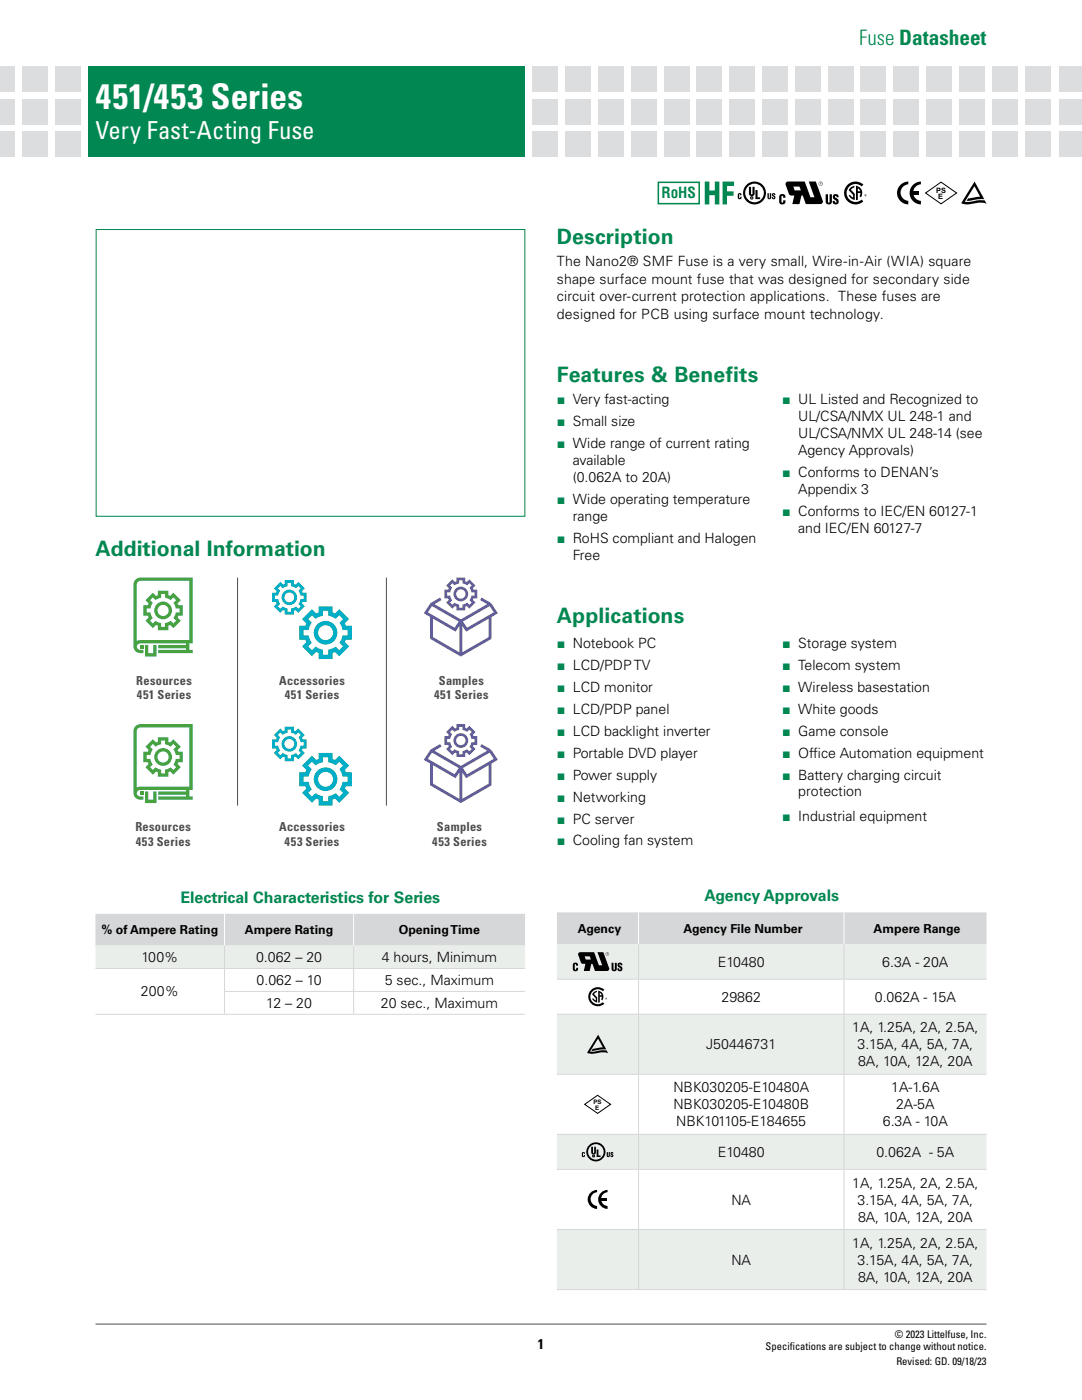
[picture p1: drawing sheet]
<svg xmlns="http://www.w3.org/2000/svg" width="216mm" height="279mm" viewBox="0 0 216 279" stroke-linecap="round" stroke-linejoin="round" font-family="sans-serif">
<path d="M19 264.2h177.8" fill="none" stroke="#4d4d4f" stroke-width=".2"/>
<path d="M17.6 13.2h87.2v18.1h-87.2z" fill="#008752"/>
<g fill="#dcddde">
<path d="M11.1 13.2h5v5h-5z"/>
<path d="M11.1 19.8h5v5h-5z"/>
<path d="M11.1 26.3h5v5h-5z"/>
<path d="M4.5 13.2h5v5h-5z"/>
<path d="M4.5 19.8h5v5h-5z"/>
<path d="M4.5 26.3h5v5h-5z"/>
<path d="M-.1 13.2h3.1v5h-3.1z"/>
<path d="M-.1 19.8h3.1v5h-3.1z"/>
<path d="M-.1 26.3h3.1v5h-3.1z"/>
<path d="M204.5 13.2h5.1v5h-5.1z"/>
<path d="M204.5 19.8h5.1v5h-5.1z"/>
<path d="M204.5 26.3h5.1v5h-5.1z"/>
<path d="M106.3 13.2h5v5h-5z"/>
<path d="M106.3 19.8h5v5h-5z"/>
<path d="M106.3 26.3h5v5h-5z"/>
<path d="M112.9 13.2h5v5h-5z"/>
<path d="M112.9 19.8h5v5h-5z"/>
<path d="M112.9 26.3h5v5h-5z"/>
<path d="M119.4 13.2h5v5h-5z"/>
<path d="M119.4 19.8h5v5h-5z"/>
<path d="M119.4 26.3h5v5h-5z"/>
<path d="M126 13.2h5v5h-5z"/>
<path d="M126 19.8h5v5h-5z"/>
<path d="M126 26.3h5v5h-5z"/>
<path d="M132.5 13.2h5v5h-5z"/>
<path d="M132.5 19.8h5v5h-5z"/>
<path d="M132.5 26.3h5v5h-5z"/>
<path d="M139.1 13.2h5v5h-5z"/>
<path d="M139.1 19.8h5v5h-5z"/>
<path d="M139.1 26.3h5v5h-5z"/>
<path d="M145.6 13.2h5v5h-5z"/>
<path d="M145.6 19.8h5v5h-5z"/>
<path d="M145.6 26.3h5v5h-5z"/>
<path d="M152.1 13.2h5.1v5h-5.1z"/>
<path d="M152.1 19.8h5.1v5h-5.1z"/>
<path d="M152.1 26.3h5.1v5h-5.1z"/>
<path d="M158.7 13.2h5v5h-5z"/>
<path d="M158.7 19.8h5v5h-5z"/>
<path d="M158.7 26.3h5v5h-5z"/>
<path d="M165.2 13.2h5v5h-5z"/>
<path d="M165.2 19.8h5v5h-5z"/>
<path d="M165.2 26.3h5v5h-5z"/>
<path d="M171.8 13.2h5v5h-5z"/>
<path d="M171.8 19.8h5v5h-5z"/>
<path d="M171.8 26.3h5v5h-5z"/>
<path d="M178.3 13.2h5v5h-5z"/>
<path d="M178.3 19.8h5v5h-5z"/>
<path d="M178.3 26.3h5v5h-5z"/>
<path d="M184.9 13.2h5v5h-5z"/>
<path d="M184.9 19.8h5v5h-5z"/>
<path d="M184.9 26.3h5v5h-5z"/>
<path d="M191.4 13.2h5v5h-5z"/>
<path d="M191.4 19.8h5v5h-5z"/>
<path d="M191.4 26.3h5v5h-5z"/>
<path d="M198 13.2h5v5h-5z"/>
<path d="M198 19.8h5v5h-5z"/>
<path d="M198 26.3h5v5h-5z"/>
<path d="M211.3 13.2h4.6v5h-4.6z"/>
<path d="M211.3 19.8h4.6v5h-4.6z"/>
<path d="M211.3 26.3h4.6v5h-4.6z"/>
</g>
<path d="M111.1 182.1h16.3v6.3h-16.3zM127.4 182.1h41v6.3h-41zM168.4 182.1h28.4v6.3h-28.4z" fill="#d5d7d8"/>
<path d="M111.1 188.4h16.3v7h-16.3zM127.4 188.4h41v7h-41zM168.4 188.4h28.4v7h-28.4zM111.1 245.4h16.3v12h-16.3zM127.4 245.4h41v12h-41zM168.4 245.4h28.4v12h-28.4z" fill="#eaeeeb"/>
<path d="M111.1 195.4h16.3v7h-16.3zM127.4 195.4h41v7h-41zM168.4 195.4h28.4v7h-28.4z" fill="#fff"/>
<path d="M111.1 202.4h16.3v12h-16.3zM127.4 202.4h41v12h-41zM168.4 202.4h28.4v12h-28.4zM111.1 226.4h16.3v7h-16.3zM127.4 226.4h41v7h-41zM168.4 226.4h28.4v7h-28.4z" fill="#eaeeeb"/>
<path d="M111.1 214.4h16.3v12h-16.3zM127.4 214.4h41v12h-41zM168.4 214.4h28.4v12h-28.4zM111.1 233.4h16.3v12h-16.3zM127.4 233.4h41v12h-41zM168.4 233.4h28.4v12h-28.4z" fill="#fff"/>
<path d="M127.4 182.1v6.3M168.4 182.1v6.3" fill="none" stroke="#fff" stroke-width=".2"/>
<g fill="none" stroke="#d5d7d8" stroke-width=".2">
<path d="M111.1 195.4h85.8M127.4 188.4v7M127.4 195.5v6.9M168.4 188.4v7M168.4 195.5v6.9M111.1 202.4h85.8M111.1 214.4h85.8M127.4 202.5v11.9M127.4 214.4v11.9M168.4 202.5v11.9M168.4 214.4v11.9M111.1 226.4h85.8"/>
<path d="M111.1 233.4h85.8M127.4 226.4v6.9M127.4 233.4v11.9M168.4 226.4v6.9M168.4 233.4v11.9M111.1 245.4h85.8M111.1 257.4h85.8M127.4 245.4v11.9M168.4 245.4v11.9"/>
</g>
<g fill="#000">
<path d="M114.5 192.2a.54 .54 0 0 1 .6 0 .54 .54 0 0 1 .2 .5h-.3l-.1-.2-.2-.1v1.1h.2l.1-.3h.4l-.1 .4a.59 .59 0 0 1-1 0 1.5 1.5 0 0 1 .2-1.4zM118.4 198.1l.7-.4v.3l-.6 .4 .7 .6v1.1l-.5-.2-.5-.6 .1-.1 .6 .5v-.5l-.7-.7zM122 192.1h.4v1.3l.2 .1 .1-.1v-1.3h.4l-.1 1.5a.54 .54 0 0 1-.6 .2 .54 .54 0 0 1-.4-.5zM123.3 192.3a.51 .51 0 0 1 .6-.2 .51 .51 0 0 1 .3 .5h-.4l-.1-.2-.1 .2a.61 .61 0 0 1 .6 .6 .61 .61 0 0 1-.5 .6l-.5-.2v-.4h.4l.1 .3 .1-.1-.6-.6zM117.9 197.6a1.9 1.9 0 0 1 2.7-.1l-.3 .3a1.49 1.49 0 0 0-2.1 .1 1.49 1.49 0 0 0 0 2.1 1.49 1.49 0 0 0 2.1 0l.3 .3a1.91 1.91 0 0 1-2.7-.1 1.91 1.91 0 0 1 0-2.6zM116.2 229.9a.32 .32 0 0 1 .4 0 .32 .32 0 0 1 .1 .4l-.3-.2v.6l.1-.2h.2v.1l-.1 .3h-.4l-.1-.7zM117.8 238l.8-.5h.5v.4a1.38 1.38 0 0 0-1.2 1.4 1.38 1.38 0 0 0 1.2 1.4v.6a1.9 1.9 0 0 1-1.7-1.2 1.9 1.9 0 0 1 .4-2.1zM118 228.9h.3v1.1l.1 .1 .2-.1v-1.1h.3v1.3a.5 .5 0 0 1-.6 .2 .5 .5 0 0 1-.3-.5zM119.1 229.4h.3v1.2h.4v.3h-.7zM119.9 238l.8-.5h.5v.4a1.38 1.38 0 0 0-1.3 1.4 1.38 1.38 0 0 0 1.3 1.4v.6a1.9 1.9 0 0 1-1.7-1.2 1.9 1.9 0 0 1 .4-2.1zM119.5 239h1.5v.6h-1.5zM121.1 229.9h.2l.1 .9 .1-.9h.2l-.1 1-.5-.1z"/>
<path d="M121.8 230l.5-.1 .1 .3-.4-.1a.42 .42 0 0 1 .3 .4 .42 .42 0 0 1-.2 .4l-.3-.1v-.2h.2l.1 .2 .1-.1-.4-.4z"/>
<path d="M116.7 190.9h1l.2 .6h-1zM115.6 190.1l-.2 .4 .6 1.7 .3 .2h.5l-.3 1.4h1.2l.3-1.4h.2l.5 1.4h2.5a.42 .42 0 0 0 .3-.7l-1.1-3.1h-1.2l1 2.6h-.7l-1-2.6z"/>
<path d="M119.7 198.1l.4 .5h-.4zM119.4 197.7v2.4l.3-.1v-1.1h.4l-.2 .5 .3 .3a1.22 1.22 0 0 0-.8-2z"/>
<path d="M120.9 199.2l.1 .2h-.1zM120.8 199.3a.15 .15 0 0 0 .3 0 .15 .15 0 0 0-.3 0zM120.8 199.3a.17 .17 0 0 1 .3 0 .17 .17 0 0 1-.3 0z"/>
<path d="M121.1 190.2l.1 .1zM121.1 190.2v.3v-.1l.2 .1v-.3z"/>
<path d="M120.9 190.4a.3 .3 0 0 1 .6 0 .3 .3 0 0 1-.6 0zM120.8 190.4a.35 .35 0 0 0 .7 0 .35 .35 0 0 0-.7 0z"/>
<path d="M118.4 230.6v.2v-.1l.1 .1zM118.4 230.6l.1 .1z"/>
<path d="M117.3 229.9a1.6 1.6 0 0 0 3.2 0 1.6 1.6 0 0 0-3.2 0zM117 229.9a1.91 1.91 0 0 1 3.8 0 1.91 1.91 0 0 1-3.8 0z"/>
</g>
<path d="M119.4 206.5l1.6 2.9-3 .3 .3-.4 2-.3-1-1.7-1.6 2.6 3.2-.3h.2l.2 .6a4.8 4.8 0 0 0-2.8 .1h-.8l-.6-.2z" fill-rule="evenodd" fill="#000"/>
<g fill="none" stroke="#000" stroke-width=".2">
<path d="M116.7 220.4l2.5-1.8 2.6 1.8-2.6 1.8z"/>
<circle cx="118.4" cy="230.7" r=".2"/>
</g>
<path d="M19 182.4h25.8v6.3h-25.8zM44.8 182.4h25.8v6.3h-25.8zM70.6 182.4h34.2v6.3h-34.2z" fill="#d5d7d8"/>
<path d="M19 188.7h25.8v4.6h-25.8zM44.8 188.7h25.8v4.6h-25.8zM70.6 188.7h34.2v4.6h-34.2z" fill="#eaeeeb"/>
<g fill="#fff">
<path d="M19 193.3h25.8v9.1h-25.8zM44.8 193.3h25.8v4.6h-25.8zM70.6 193.3h34.2v4.6h-34.2z"/>
<path d="M44.8 197.9h25.8v4.5h-25.8zM70.6 197.9h34.2v4.5h-34.2z"/>
</g>
<path d="M44.8 182.4v6.3M70.6 182.4v6.3" fill="none" stroke="#fff" stroke-width=".2"/>
<path d="M19 193.3h85.8M44.8 197.9h60M44.8 188.7v4.5M44.8 193.3v4.5M44.8 197.9v4.4M70.6 188.7v4.5M70.6 193.3v4.5M70.6 197.9v4.4M19 202.4h85.8" fill="none" stroke="#d5d7d8" stroke-width=".2"/>
<path d="M131.4 36.4h8.1v4.2h-8.1z" fill="#fff"/>
<path d="M131.4 36.4h8.1v4.2h-8.1z" fill="none" stroke="#008752" stroke-width=".31"/>
<g fill="#000">
<path d="M147.4 38.6a.38 .38 0 0 1 .4 0 .38 .38 0 0 1 .2 .4h-.3v-.2h-.2v.7h.2v-.2h.3l-.1 .3a.42 .42 0 0 1-.6 0l-.1-.7zM149.4 37.3h.5v1.3l.1 .2 .2-.2v-1.3h.4v1.3a.57 .57 0 0 1-.6 .6 .57 .57 0 0 1-.6-.6zM150.7 37.9h.5v1.5h.5v.3h-1zM153.1 38.6h.3l.1 1 .1-1h.3l-.1 1a.39 .39 0 0 1-.4 .2 .39 .39 0 0 1-.3-.4zM154.1 38.7a.36 .36 0 0 1 .4-.2 .36 .36 0 0 1 .2 .4l-.4-.1a.59 .59 0 0 1 .3 .9l-.6-.1v-.3h.3l.1 .3 .1-.2-.5-.4zM155.6 38.9l.2-.1a.62 .62 0 0 1 .7 0 .62 .62 0 0 1 .2 .7h-.4l-.1-.4h-.2v1.3l.2-.1 .1-.3h.4a.65 .65 0 0 1-.5 .8 .65 .65 0 0 1-.7-.6zM164.8 38.8h.4v1.5l.2 .1 .1-.1v-1.5h.5v1.4a.63 .63 0 0 1-.6 .6 .63 .63 0 0 1-.6-.6zM169.7 37.5l.8-.4v.3l-.7 .5 .8 .8v1.2a1.72 1.72 0 0 1-1.2-.9l.2-.1 .6 .5v-.5l-.8-.9zM166.3 38.9a.61 .61 0 0 1 .7-.1 .61 .61 0 0 1 .3 .6h-.4l-.1-.3-.2 .3a.78 .78 0 0 1 .7 .5 .78 .78 0 0 1-.3 .9l-.6-.1-.2-.4v-.2h.4v.3h.2l.1-.3a.83 .83 0 0 1-.6-1.2zM169.1 36.9a2.29 2.29 0 0 1 3.2 0l-.4 .3a1.79 1.79 0 0 0-2.5 .1 1.79 1.79 0 0 0 0 2.5 1.79 1.79 0 0 0 2.5 0l.4 .4a2.29 2.29 0 0 1-3.2-.1 2.29 2.29 0 0 1 0-3.2z"/>
<path d="M149.9 39.3v.3l.1-.1 .1 .1v-.2zM150 39.4v.1z"/>
<path d="M158.3 37.2h1.2l.3 .8h-1.2zM156.8 36.5v.3l.7 2 .4 .2h.6l-.4 1.7h1.4l.4-1.7h.3l.6 1.7h2.9a.5 .5 0 0 0 .4-.7l-1.3-3.8h-1.4l1.1 3.2h-.8l-1.1-3.2h-3.4z"/>
<path d="M163.7 36.4l.1 .2h-.1zM163.6 36.4v.4l.1-.2 .2 .2v-.4z"/>
<path d="M163.4 36.7a.36 .36 0 0 1 .7 0 .36 .36 0 0 1-.7 0zM163.3 36.7a.45 .45 0 0 0 .9 0 .45 .45 0 0 0-.9 0z"/>
<path d="M171.2 37.5l.4 .7h-.4zM170.8 37.1v2.8l.4-.1v-1.3h.5l-.2 .6 .3 .3a1.48 1.48 0 0 0-1-2.3z"/>
<path d="M172.6 38.9h.2v.2h-.2zM172.5 39a.16 .16 0 0 0 .3 0 .16 .16 0 0 0-.3 0zM172.5 39a.2 .2 0 0 1 .4 0 .2 .2 0 0 1-.4 0z"/>
<path d="M148.7 38.5a1.86 1.86 0 0 0 3.7 0 1.86 1.86 0 0 0-3.7 0zM148.3 38.5a2.29 2.29 0 0 1 4.5 0 2.29 2.29 0 0 1-4.5 0z"/>
</g>
<g fill="none" stroke="#000" stroke-width=".2">
<path d="M184.7 38.5l3.1-2.2 3.1 2.2-3.1 2.2z"/>
<circle cx="150" cy="39.5" r=".24"/>
</g>
<g fill="#008752">
<path d="M140.6 36.2h.9v1.8h1.1v-1.8h.9v4.6h-.9v-1.8h-1.1v1.8h-.9z"/>
<path d="M144.2 36.2h2.3v.9h-1.4v1.1h1.3v.9h-1.3v1.7h-.9z"/>
</g>
<path d="M179.6 36.9l1-.6 .6-.1v.6a1.65 1.65 0 0 0-1.5 1.6 1.65 1.65 0 0 0 1.5 1.7v.7a2.28 2.28 0 0 1-2-1.4 2.28 2.28 0 0 1 .4-2.5zM182.2 36.9l.9-.6 .6-.1v.6a1.65 1.65 0 0 0-1.5 1.6 1.65 1.65 0 0 0 1.5 1.7v.7a2.28 2.28 0 0 1-2-1.4 2.28 2.28 0 0 1 .5-2.5zM181.7 38.1h1.7v.7h-1.7z" fill="#000"/>
<path d="M19.2 45.8h85.5v57.2h-85.5z" fill="none" stroke="#008752" stroke-width=".2"/>
<path d="M194.5 36.2l1.9 3.6h-1.2l-2.3 .3 .3-.5 2.4-.3-1.2-2.1-1.9 3.1h1.1l1.9-.4 .9 .1 .4 .7a4.4 4.4 0 0 0-2.9 0l-1 .1-1.1-.3z" fill-rule="evenodd" fill="#000"/>
<path d="M47.4 115.3v45.5M77.1 115.3v45.5" fill="none" stroke="#4d4d4f" stroke-width=".2"/>
<g fill="#48a23f">
<path d="M28.9 128.7h.7v1.6h1v-1.6h.6v2.3h-2.3z"/>
<path d="M28 128.7h.6v.7h-.6z"/>
<path d="M26.9 115.8l-.3 .8v12.4a1.51 1.51 0 0 0 2 1.3v-.6a1.06 1.06 0 0 1-1.2-.4 .66 .66 0 0 1 .6-.9h9.1v.3h-5.5v.7h5.5v.3h-5.5v.6h6.9v-.6h-.7v-1.3h.7v-13.1h-10.5h-.4zM27.5 116.1l.5-.2h9.8v11.8h-9.8l-.7 .2v-11.3z"/>
<path d="M30.8 121.8a1.77 1.77 0 0 0 3.5 0 1.77 1.77 0 0 0-3.5 0zM31.4 121.8a1.15 1.15 0 0 1 2.3 0 1.15 1.15 0 0 1-2.3 0z"/>
<path d="M30.5 118.3l-1.5 1.5 .7 .6-.2 .4h-.9v2.1h.9l.2 .3-.7 .7 1.5 1.5 .6-.7 .4 .2v.9h2.1v-.9l.4-.2 .6 .7 1.5-1.5-.7-.7 .2-.3h.9v-2.1h-.9l-.2-.4 .7-.6-1.5-1.5-.6 .6-.4-.1v-.9h-2.1v.9l-.4 .1zM30.5 119.2l.5 .6 1.2-.5v-.8h.7v.8l1.2 .5 .5-.6 .5 .6-.5 .5 .5 1.1h.7v.8h-.7l-.5 1.1 .5 .6-.5 .5-.5-.5-1.2 .5v.7h-.7v-.7l-1.2-.5-.5 .5-.6-.5 .6-.6-.5-1.1h-.7v-.8h.7l.5-1.1-.6-.5z"/>
</g>
<g fill="#00aec7">
<path d="M62.6 126.3a2.36 2.36 0 0 0 4.7 0 2.36 2.36 0 0 0-4.7 0zM63.5 126.3a1.5 1.5 0 0 1 3 0 1.5 1.5 0 0 1-3 0z"/>
<path d="M62.2 121.6l-1.9 1.9 .8 .9-.2 .5h-1.2v2.8h1.2l.2 .4-.8 .9 1.9 2 .9-.9 .5 .2v1.2h2.8v-1.2l.4-.2 .9 .9 2-2-.9-.9 .2-.4h1.2v-2.8h-1.2l-.2-.5 .9-.9-2-1.9-.9 .8-.4-.2v-1.2h-2.8v1.2l-.5 .2zM62.2 122.8l.7 .7 1.5-.6v-1h1.1v1l1.5 .6 .7-.7 .7 .7-.7 .7 .7 1.5h.9v1.1h-.9l-.7 1.5 .7 .7-.7 .7-.7-.7-1.5 .7v.9h-1.1v-.9l-1.5-.7-.7 .7-.7-.7 .7-.7-.6-1.5h-1v-1.1h1l.6-1.5-.7-.7z"/>
<path d="M56.2 119.2a1.55 1.55 0 0 0 3.1 0 1.55 1.55 0 0 0-3.1 0zM56.8 119.2a.98 .98 0 0 1 1.9 0 .98 .98 0 0 1-1.9 0z"/>
<path d="M55.9 116.1l-1.3 1.3 .6 .6-.1 .3h-.8v1.8h.8l.1 .4-.6 .5 1.3 1.3 .6-.5 .3 .1v.8h1.9v-.8l.3-.1 .5 .5 1.3-1.3-.5-.5 .1-.4h.8v-1.8h-.8l-.1-.3 .5-.6-1.3-1.3-.5 .6-.3-.1v-.8h-1.9v.8l-.3 .1zM55.9 116.9l.5 .5 1-.4v-.7h.7v.7l1 .4 .4-.5 .5 .5-.4 .5 .4 1h.6v.7h-.6l-.4 .9 .4 .5-.5 .5-.4-.5-1 .4v.7h-.7v-.7l-1-.4-.5 .5-.4-.5 .4-.5-.4-.9h-.6v-.7h.6l.4-1-.4-.5z"/>
</g>
<g fill="#615e9b">
<path d="M85.9 120.4l1.9-1.2 .3 .6-1.4 .8 5.2 3 5.3-3-1.4-.8 .3-.6a5.2 5.2 0 0 1 3 2.8l.3 .4-1.3 .7v2.5a2.91 2.91 0 0 1-.2 2l-5.9 3.4-6.1-3.4-.1-.3v-4.2l-1.3-.7zM86.4 123.5v3.6l5.3 3.1v-5.3l-.8 1.2zM92.3 124.9v5.3l5.2-3.1v-3.6l-4.5 2.6zM86.2 121l-.8 1.2 5.3 3.1 .8-1.3zM92.4 124l.8 1.3 5.3-3.1-.8-1.2z"/>
<path d="M90.5 118.5a1.47 1.47 0 0 0 2.9 0 1.47 1.47 0 0 0-2.9 0zM91 118.5a.95 .95 0 0 1 1.9 0 .95 .95 0 0 1-1.9 0z"/>
<path d="M90.2 115.6l-1.2 1.2 .5 .6-.1 .3h-.7v1.7h.7l.1 .3-.5 .5 1.2 1.3 .6-.5 .3 .1v.7h1.7v-.7l.3-.1 .5 .5 1.3-1.3-.5-.5 .1-.3h.7v-1.7h-.7l-.1-.3 .5-.6-1.3-1.2-.5 .5-.3-.1v-.7h-1.7v.7l-.3 .1zM89.8 116.8l.4-.4 .5 .4 .9-.4v-.6h.7v.6l.9 .4 .4-.4 .5 .4-.4 .5 .4 .9h.6v.7h-.6l-.4 .9 .4 .4-.5 .5-.4-.4-.9 .4v.6h-.7v-.6l-.9-.4-.5 .4-.4-.5 .4-.4-.4-.9h-.6v-.7h.6l.4-.9z"/>
</g>
<g fill="#48a23f">
<path d="M28.9 158h.7v1.6h1v-1.6h.6v2.3h-2.3z"/>
<path d="M28 158h.6v.6h-.6z"/>
<path d="M26.9 145.1l-.3 .7v12.5a1.51 1.51 0 0 0 2 1.3v-.7a1.06 1.06 0 0 1-1.2-.4 .66 .66 0 0 1 .6-.9h9.1v.4h-5.5v.6h5.5v.3h-5.5v.7h6.9v-.7h-.7v-1.3h.7v-13.1h-10.5l-.4 .1zM27.5 145.4l.5-.2h9.8v11.8h-9.8l-.7 .2v-11.4z"/>
<path d="M30.8 151.1a1.77 1.77 0 0 0 3.5 0 1.77 1.77 0 0 0-3.5 0zM31.4 151.1a1.15 1.15 0 0 1 2.3 0 1.15 1.15 0 0 1-2.3 0z"/>
<path d="M30.5 147.5l-1.5 1.5 .7 .7-.2 .3h-.9v2.1h.9l.2 .4-.7 .6 1.5 1.5 .6-.6 .4 .1v.9h2.1v-.9l.4-.1 .6 .6 1.5-1.5-.7-.6 .2-.4h.9v-2.1h-.9l-.2-.3 .7-.7-1.5-1.5-.6 .7-.4-.2v-.9h-2.1v.9l-.4 .2zM30.5 148.5l.5 .5 1.2-.5v-.7h.7v.7l1.2 .5 .5-.5 .5 .5-.5 .6 .5 1.1h.7v.8h-.7l-.5 1.1 .5 .5-.5 .6-.5-.6-1.2 .5v.8h-.7v-.8l-1.2-.5-.5 .6-.6-.6 .6-.5-.5-1.1h-.7v-.8h.7l.5-1.1-.6-.6z"/>
</g>
<g fill="#00aec7">
<path d="M62.6 155.5a2.36 2.36 0 0 0 4.7 0 2.36 2.36 0 0 0-4.7 0zM63.5 155.5a1.5 1.5 0 0 1 3 0 1.5 1.5 0 0 1-3 0z"/>
<path d="M62.2 150.8l-1.9 2 .8 .8-.2 .5h-1.2v2.8h1.2l.2 .5-.8 .8 1.9 2 .9-.8 .5 .2v1.2h2.8v-1.2l.4-.2 .9 .8 2-2-.9-.8 .2-.5h1.2v-2.8h-1.2l-.2-.5 .9-.8-2-2-.9 .9-.4-.2v-1.2h-2.8v1.2l-.5 .2zM62.2 152l.7 .8 1.5-.7v-1h1.1v1l1.5 .7 .7-.8 .7 .8-.7 .7 .7 1.5h.9v1h-.9l-.7 1.5 .7 .7-.7 .8-.7-.7-1.5 .6v1h-1.1v-1l-1.5-.6-.7 .7-.7-.8 .7-.7-.6-1.5h-1v-1h1l.6-1.5-.7-.7z"/>
<path d="M56.2 148.5a1.55 1.55 0 0 0 3.1 0 1.55 1.55 0 0 0-3.1 0zM56.8 148.5a.98 .98 0 0 1 1.9 0 .98 .98 0 0 1-1.9 0z"/>
<path d="M55.9 145.4l-1.3 1.3 .6 .5-.1 .3h-.8v1.9h.8l.1 .3-.6 .6 1.3 1.3 .6-.6 .3 .1v.8h1.9v-.8l.3-.1 .5 .6 1.3-1.3-.5-.6 .1-.3h.8v-1.9h-.8l-.1-.3 .5-.5-1.3-1.3-.5 .5-.3-.1v-.8h-1.9v.8l-.3 .1zM55.9 146.2l.5 .4 1-.4v-.6h.7v.6l1 .4 .4-.4 .5 .5-.4 .4 .4 1h.6v.7h-.6l-.4 1 .4 .5-.5 .4-.4-.4-1 .4v.6h-.7v-.6l-1-.4-.5 .4-.4-.4 .4-.5-.4-1h-.6v-.7h.6l.4-1-.4-.4z"/>
</g>
<g fill="#615e9b">
<path d="M85.9 149.6l1.9-1.1 .3 .5-1.4 .8 5.2 3 5.3-3-1.4-.8 .3-.5a5.2 5.2 0 0 1 3 2.7l.3 .4-1.3 .8v2.5a2.91 2.91 0 0 1-.2 2l-5.9 3.4-6.1-3.5-.1-.2v-4.2l-1.3-.8zM86.4 152.7v3.7l5.3 3v-5.2l-.8 1.1zM92.3 154.2v5.2l5.2-3v-3.7l-4.5 2.6zM86.2 150.2l-.8 1.2 5.3 3.1 .8-1.2zM92.4 153.3l.8 1.2 5.3-3.1-.8-1.2z"/>
<path d="M90.5 147.8a1.47 1.47 0 0 0 2.9 0 1.47 1.47 0 0 0-2.9 0zM91 147.8a.95 .95 0 0 1 1.9 0 .95 .95 0 0 1-1.9 0z"/>
<path d="M90.2 144.9l-1.2 1.2 .5 .5-.1 .3h-.7v1.8h.7l.1 .3-.5 .5 1.2 1.2 .6-.5 .3 .1v.8h1.7v-.8l.3-.1 .5 .5 1.3-1.2-.5-.5 .1-.3h.7v-1.8h-.7l-.1-.3 .5-.5-1.3-1.2-.5 .5-.3-.1v-.8h-1.7v.8l-.3 .1zM89.8 146.1l.4-.5 .5 .5 .9-.4v-.6h.7v.6l.9 .4 .4-.5 .5 .5-.4 .4 .4 1h.6v.6h-.6l-.4 1 .4 .4-.5 .5-.4-.5-.9 .4v.6h-.7v-.6l-.9-.4-.5 .5-.4-.5 .4-.4-.4-1h-.6v-.6h.6l.4-1z"/>
</g>
<text font-size="7.1" fill="#fff" x="19" y="21.8">451/453 Series</text>
<text font-size="4.9" fill="#fff" x="19" y="27.8">Very Fast-Acting Fuse</text>
<g font-size="4.2" fill="#008752">
<text x="171.5" y="8.9">Fuse Datasheet</text>
<text x="111.1" y="48.8">Description</text>
<text x="111.1" y="76.2">Features &amp; Benefits</text>
<text x="19" y="111">Additional Information</text>
<text x="111.1" y="124.4">Applications</text>
</g>
<g font-size="3.2" fill="#008752">
<text x="140.6" y="179.8">Agency Approvals</text>
<text x="36" y="180.3">Electrical Characteristics for Series</text>
</g>
<text font-size="3" fill="#008752" x="132" y="39.5">RoHS</text>
<g font-size="2.8">
<text x="111.1" y="53.1">The Nano2® SMF Fuse is a very small, Wire-in-Air (WIA) square</text>
<text x="111.1" y="56.6">shape surface mount fuse that was designed for secondary side</text>
<text x="111.1" y="60.2">circuit over-current protection applications. These fuses are</text>
<text x="111.1" y="63.7">designed for PCB using surface mount technology.</text>
<text x="159.3" y="84">UL/CSA/NMX UL 248-1 and</text>
<text x="159.3" y="87.4">UL/CSA/NMX UL 248-14 (see</text>
<text x="114.3" y="92.8">available</text>
<text x="159.3" y="90.8">Agency Approvals)</text>
<text x="114.3" y="96.2">(0.062A to 20A)</text>
<text x="159.3" y="98.6">Appendix 3</text>
<text x="114.3" y="104">range</text>
<text x="159.3" y="106.3">and IEC/EN 60127-7</text>
<text x="114.3" y="111.7">Free</text>
<text x="162.3" y="151.2">ice Automation equipment</text>
<text x="159.3" y="159">protection</text>
<text x="28.2" y="192">100%</text>
<text x="51.1" y="192">0.062 – 20</text>
<text x="51.2" y="196.6">0.062 – 10</text>
<text x="76.2" y="192">4 hours, Minimum</text>
<text x="76.8" y="196.6">5 sec., Maximum</text>
<text x="143.2" y="193">E10480</text>
<text x="176.1" y="193">6.3A - 20A</text>
<text x="28.1" y="198.9">200%</text>
<text x="53.1" y="201.1">12 – 20</text>
<text x="76" y="201.1">20 sec., Maximum</text>
<text x="144" y="199.9">29862</text>
<text x="174.6" y="199.9">0.062A - 15A</text>
<text x="140.9" y="209.4">J50446731</text>
<text x="170.1" y="206">1A, 1.25A, 2A, 2.5A,</text>
<text x="171.1" y="209.4">3.15A, 4A, 5A, 7A,</text>
<text x="171.2" y="212.8">8A, 10A, 12A, 20A</text>
<text x="134.4" y="218">NBK030205-E10480A</text>
<text x="134.4" y="221.4">NBK030205-E10480B</text>
<text x="177.8" y="218">1A-1.6A</text>
<text x="178.8" y="221.4">2A-5A</text>
<text x="134.9" y="224.8">NBK101105-E184655</text>
<text x="176.2" y="224.8">6.3A - 10A</text>
<text x="143.2" y="230.9">E10480</text>
<text x="174.9" y="230.9">0.062A - 5A</text>
<text x="170.1" y="237">1A, 1.25A, 2A, 2.5A,</text>
<text x="145.9" y="240.4">NA</text>
<text x="171.1" y="240.4">3.15A, 4A, 5A, 7A,</text>
<text x="171.2" y="243.8">8A, 10A, 12A, 20A</text>
<text x="170.1" y="249">1A, 1.25A, 2A, 2.5A,</text>
<text x="145.9" y="252.4">NA</text>
<text x="171.1" y="252.4">3.15A, 4A, 5A, 7A,</text>
<text x="171.2" y="255.8">8A, 10A, 12A, 20A</text>
<text x="107.3" y="269.2">1</text>
</g>
<g font-size="2.8" fill="#008752">
<text x="111.1" y="80.6">■ Very fast-acting</text>
<text x="156.1" y="80.6">■ UL Listed and Recognized to</text>
<text x="111.1" y="85">■ Small size</text>
<text x="111.1" y="89.4">■ Wide range of current rating</text>
<text x="156.1" y="95.2">■ Conforms to DENAN’s</text>
<text x="111.1" y="100.6">■ Wide operating temperature</text>
<text x="156.1" y="103">■ Conforms to IEC/EN 60127-1</text>
<text x="111.1" y="108.3">■ RoHS compliant and Halogen</text>
<text x="111.1" y="129.3">■ Notebook PC</text>
<text x="156.1" y="129.3">■ Storage system</text>
<text x="111.1" y="133.6">■ LCD/PDP TV</text>
<text x="156.1" y="133.6">■ Telecom system</text>
<text x="111.1" y="138">■ LCD monitor</text>
<text x="111.1" y="142.4">■ LCD/PDP panel</text>
<text x="156.1" y="138">■ Wireless basestation</text>
<text x="156.1" y="142.4">■ White goods</text>
<text x="111.1" y="146.8">■ LCD backlight inverter</text>
<text x="156.1" y="146.8">■ Game console</text>
<text x="111.1" y="151.2">■ Portable DVD player</text>
<text x="111.1" y="155.6">■ Power supply</text>
<text x="156.1" y="151.2">■ Off</text>
<text x="156.1" y="155.6">■ Battery charging circuit</text>
<text x="111.1" y="160">■ Networking</text>
<text x="111.1" y="164.3">■ PC server</text>
<text x="156.1" y="163.8">■ Industrial equipment</text>
<text x="111.1" y="168.7">■ Cooling fan system</text>
</g>
<g font-size="2.5" fill="#4d4d4f">
<text x="27.2" y="136.6">Resources</text>
<text x="55.7" y="136.6">Accessories</text>
<text x="87.6" y="136.6">Samples</text>
<text x="27.3" y="139.6">451 Series</text>
<text x="56.8" y="139.6">451 Series</text>
<text x="86.6" y="139.6">451 Series</text>
<text x="27" y="165.9">Resources</text>
<text x="55.7" y="165.9">Accessories</text>
<text x="87.2" y="165.9">Samples</text>
<text x="27.1" y="168.8">453 Series</text>
<text x="56.8" y="168.8">453 Series</text>
<text x="86.2" y="168.8">453 Series</text>
</g>
<g font-size="2.5">
<text x="20.2" y="186.4">% of Ampere Rating</text>
<text x="48.9" y="186.4">Ampere Rating</text>
<text x="79.6" y="186.4">Opening Time</text>
<text x="115.3" y="186.2">Agency</text>
<text x="136.4" y="186.2">Agency File Number</text>
<text x="174.3" y="186.2">Ampere Range</text>
</g>
<g font-size="2.1">
<text x="152.8" y="269.5">Specif</text>
<text x="157.6" y="269.5">ications are subject to change without notice.</text>
<text x="178.6" y="267">© 2023 Littelfuse, Inc.</text>
<text x="178.9" y="272.3">Revised: GD. 09/18/23</text>
</g>
<g font-size="1.5">
<text x="186.8" y="38.5">PS</text>
<text x="187.2" y="39.8">E</text>
</g>
<g font-size="1.2">
<text x="118.4" y="220.3">PS</text>
<text x="118.8" y="221.5">E</text>
</g>
</svg>
